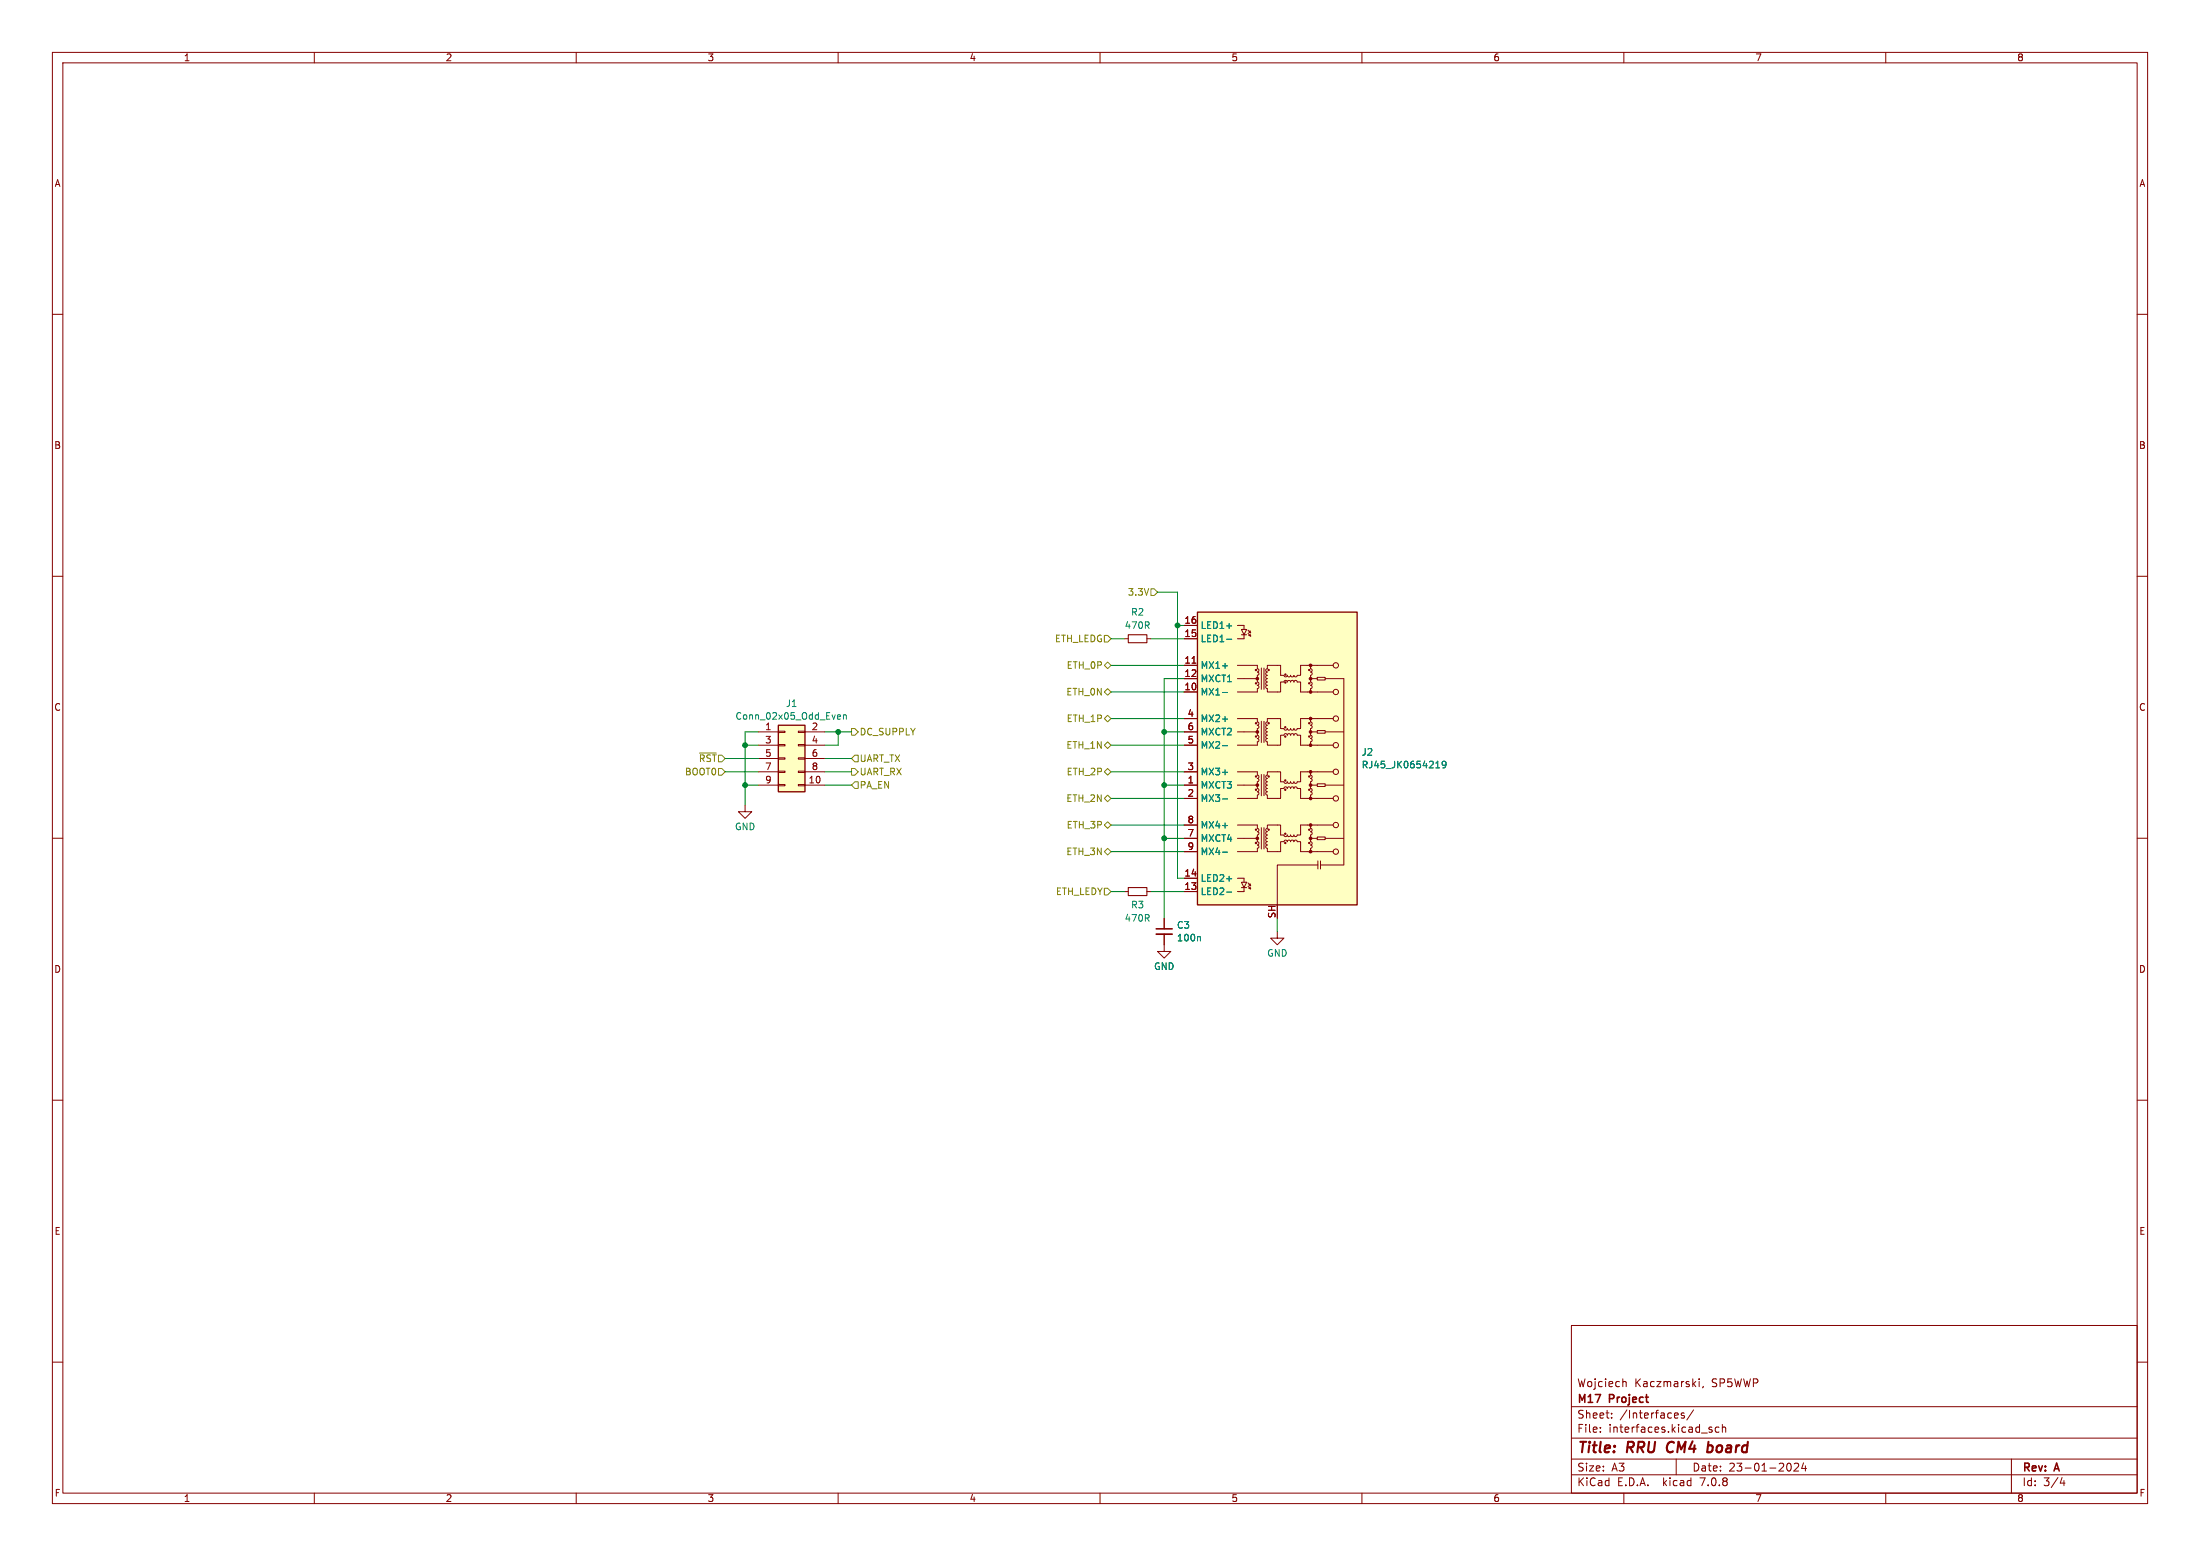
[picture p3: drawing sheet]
<svg xmlns="http://www.w3.org/2000/svg" width="420mm" height="297mm" viewBox="0 0 420 297" stroke-linecap="round" stroke-linejoin="round" font-family="sans-serif">
<g fill="none" stroke="#840000" stroke-width=".19">
<path d="M10 10h400v277h-400zM12 12h396v273h-396zM60 10v2M110 10v2M160 10v2M210 10v2M260 10v2M310 10v2M360 10v2M10 60h2M408 60h2M10 110h2"/>
<path d="M226.1 119.4h2.5M236.2 119.4h1.3v.7M408 110h2M144.8 139.7h3.8M148.6 139.6h1.3v.2h-1.3zM152.4 139.6h1.3v.2h-1.3zM153.7 139.7h3.8M214.6 121.9h.8M218.9 121.9h.8M226.1 139.7h2.5M226.1 137.2h2.5M226.1 132.1h2.5"/>
<path d="M226.1 129.5h2.5M226.1 127h2.5M226.1 121.9h2.5M227.6 126.6h.7M236.2 137.2h3.8v.6l.3 .3-.3 .3 .3 .3-.3 .4v1.2l.3 .3-.3 .4 .3 .3-.3 .3v.6h-3.8M236.2 127h3.8v.6l.3 .3-.3 .4 .3 .3-.3 .3v1.3l.3 .3-.3 .3 .3 .3-.3 .3v.7h-3.8M236.2 139.7h3.8M236.2 129.5h3.8M237 120.1h1l-.5 1.1zM237 121.2h1M237.5 121.2v.7h-1.3M238.3 120.9l.5 .5-.4-.1"/>
<path d="M238.3 120.3l.5 .5-.4-.1M238.6 121l.2 .4M238.6 120.4l.2 .4M240.8 127.5v4.1M240.8 137.7v4M241.3 127.5v4.1M241.3 137.7v4M241.9 137.2h2.6v1.9h.6l.3 .3 .3-.3 .3 .3 .4-.3 .3 .3 .3-.3 .3 .3 .3-.3h.7v-1.9h1.9v.6l.3 .3-.3 .3 .3 .4-.3 .3v1.2l.3 .4-.3 .3 .3 .3-.3 .3v.6h-1.9v-1.9h-.7l-.3-.3-.3 .3-.3-.3-.3 .3-.3-.3-.4 .3-.3-.3-.3 .3h-.6v1.9h-2.6v-.6l-.3-.3 .3-.3-.3-.3 .3-.4-.3-.3 .3-.3-.3-.3 .3-.3-.3-.3 .3-.4-.3-.3 .3-.3zM241.9 127h2.6v1.9h.6l.3 .3 .3-.3 .3 .3 .4-.3 .3 .3 .3-.3 .3 .3 .3-.3h.7v-1.9h1.9v.6l.3 .4-.3 .3 .3 .3-.3 .3v1.3l.3 .3-.3 .3 .3 .3-.3 .3v.7h-1.9v-1.9h-.7l-.3-.3-.3 .3-.3-.3-.3 .3-.3-.3-.4 .3-.3-.3-.3 .3h-.6v1.9h-2.6v-.7l-.3-.3 .3-.3-.3-.3 .3-.3-.3-.3 .3-.4-.3-.3 .3-.3-.3-.3 .3-.3-.3-.3 .3-.4zM250.2 139.7h1.3M250.2 137.2h4.3M250.2 132.1h4.3"/>
<path d="M250.2 129.5h1.3M250.2 127h4.3M251.5 139.4h1.5v.6h-1.5zM251.5 129.3h1.5v.5h-1.5zM253 139.7h3.5M253 129.5h3.5v35.6h-4.4M10 160h2M142.2 153.7v1.2h1.3l-1.3 1.3-1.2-1.3h1.2M144.8 149.9h3.8M144.8 142.2h3.8M144.8 144.8h3.8M144.8 147.3h3.8"/>
<path d="M148.6 149.7h1.3v.3h-1.3zM148.6 147.2h1.3v.2h-1.3zM148.6 144.7h1.3v.2h-1.3zM148.6 142.1h1.3v.3h-1.3zM152.4 149.7h1.3v.3h-1.3zM152.4 147.2h1.3v.2h-1.3zM152.4 144.7h1.3v.2h-1.3zM152.4 142.1h1.3v.3h-1.3zM153.7 149.9h3.8M153.7 142.2h3.8M153.7 144.8h3.8M153.7 147.3h3.8"/>
<path d="M226.1 149.9h2.5M226.1 142.2h2.5M226.1 147.3h2.5M226.1 157.5h2.5M226.1 152.4h2.5M236.2 157.5h3.8v.6l.3 .3-.3 .4 .3 .3-.3 .3v1.3l.3 .3-.3 .3 .3 .3-.3 .3v.7h-3.8M236.2 147.3h3.8v.7l.3 .3-.3 .3 .3 .3-.3 .3v1.3l.3 .3-.3 .3 .3 .3-.3 .4v.6h-3.8M236.2 149.9h3.8M240.8 147.8v4.1M240.8 158v4.1M241.3 147.8v4.1M241.3 158v4.1"/>
<path d="M241.9 157.5h2.6v1.9h.6l.3 .3 .3-.3 .3 .3 .4-.3 .3 .3 .3-.3 .3 .3 .3-.3h.7v-1.9h1.9v.6l.3 .3-.3 .4 .3 .3-.3 .3v1.3l.3 .3-.3 .3 .3 .3-.3 .3v.7h-1.9v-1.9h-.7l-.3-.3-.3 .3-.3-.3-.3 .3-.3-.3-.4 .3-.3-.3-.3 .3h-.6v1.9h-2.6v-.7l-.3-.3 .3-.3-.3-.3 .3-.3-.3-.3 .3-.4-.3-.3 .3-.3-.3-.3 .3-.3-.3-.4 .3-.3zM241.9 147.3h2.6v1.9h.6l.3 .3 .3-.3 .3 .3 .4-.3 .3 .3 .3-.3 .3 .3 .3-.3h.7v-1.9h1.9v.7l.3 .3-.3 .3 .3 .3-.3 .3v1.3l.3 .3-.3 .3 .3 .4-.3 .3v.6h-1.9v-1.9h-.7l-.3-.3-.3 .3-.3-.3-.3 .3-.3-.3-.4 .3-.3-.3-.3 .3h-.6v1.9h-2.6v-.6l-.3-.3 .3-.4-.3-.3 .3-.3-.3-.3 .3-.3-.3-.3 .3-.4-.3-.3 .3-.3-.3-.3 .3-.3zM250.2 149.9h1.3M250.2 142.2h4.3M250.2 147.3h4.3M250.2 157.5h4.3M250.2 152.4h4.3M251.5 159.8h1.5v.5h-1.5zM251.5 149.6h1.5v.5h-1.5zM253 149.9h3.5M408 160h2M214.6 170.2h.8"/>
<path d="M218.9 170.2h.8M222.2 178.3v3.3h1.3l-1.3 1.3-1.2-1.3h1.2M222.2 175.3v2M226.1 162.6h2.5M226.1 160h2.5M226.1 170.2h2.5M226.1 167.6h2.5M236.2 160h3.8M236.2 167.6h1.3v.8M237 168.4h1l-.5 1zM237 169.4h1M237.5 169.4v.8h-1.3"/>
<path d="M238.3 169.2l.5 .5-.4-.2M238.3 168.5l.5 .5-.4-.1M238.6 169.3l.2 .4M238.6 168.7l.2 .3M243.8 177.8v1.3h1.3l-1.3 1.2-1.2-1.2h1.2M250.2 162.6h4.3M250.2 160h1.3M251.6 165.1h-7.8v7.6M251.6 164.3v1.6M252.1 164.3v1.6M253 160h3.5M10 210h2"/>
<path d="M408 210h2M10 260h2M300 253h108v32h-108zM408 260h2M300 278.5h108M300 274.5h108M300 268.5h108M305.5 273.2v.2M305.5 272.5v.1M307.7 270.5v.2M307.7 269.8v.1M310 263.7h.2l.2 .2v.8"/>
<path d="M320 278.5v3M320.3 269.8l.1 .2-.7 .2M321.5 269.8l-.3-.1-.3 .2 .1 .2 .5 .2v.3h-.6M323.3 269.1l-1.3 1.9M324.4 263.2v.1M324.4 263.7v1M325.2 264.6l-.2 .3M326.4 272.9l.4 .1 .1 .2-.2 .2h-.3M326.4 272.4l.4 .1M328.2 272.5l-.5-.1-.3 .3 .2 .6h.6M328.8 272.5l.2-.1 .4 .1v.9M328.8 271.9v1.5"/>
<path d="M341.3 279.4l.1-.1a.8 .8 0 0 1 .6 .7 .8 .8 0 0 1-.6 .8l-.1-.1M342.5 279.4l.6-.1 .2 .1 .1 .3-1 1.1h1M344.3 279.2l-.4 1.1h1M344.7 279.8v1M384 278.5v6.5M60 285v2M110 285v2M160 285v2M210 285v2M260 285v2M300 281.5h108M310 285v2"/>
<path d="M360 285v2M393.7 282l-.4 1.1h.9M394 282.6v1"/>
<circle cx="255" cy="127" r=".51"/>
<circle cx="255" cy="132.1" r=".51"/>
<circle cx="255" cy="137.2" r=".51"/>
<circle cx="255" cy="157.5" r=".51"/>
<circle cx="255" cy="152.4" r=".51"/>
<circle cx="255" cy="142.2" r=".51"/>
<circle cx="255" cy="147.3" r=".51"/>
<circle cx="255" cy="162.6" r=".51"/>
</g>
<path d="M318.5 275.5a1.26 1.26 0 0 0 0 1.6M326.1 276h.7M326.2 275.2l-.3 2M326.8 277a.67 .67 0 0 1-.9 .1" fill="none" stroke="#840000" stroke-width=".4"/>
<g fill="#ffffc2" stroke="#ffffc2" stroke-width=".19">
<path d="M148.6 138.4h5.1v12.7h-5.1z"/>
<path d="M228.6 116.8h30.5v55.9h-30.5z"/>
</g>
<path d="M228.6 116.8h30.5v55.9h-30.5zM148.6 138.4h5.1v12.7h-5.1z" fill="none" stroke="#840000" stroke-width=".25"/>
<g fill="none" stroke="#008484" stroke-width=".19">
<path d="M234.2 119.5h.9M160 136.4l.4 .1 .1 .2-.6 .2M160.4 137.2l-.4 .1M161 136.6l.2-.2 .3 .1 .1 .8M161 136.4v.9M233.4 132.2h.9M233.4 127.1h.9M233.4 137.3h.9M234.2 122h.9M233.4 152.5h.9M233.4 147.4h.9M233.4 142.3h.9"/>
<path d="M233.4 157.6h.9M274.1 146.6h.7M274.3 145.5l.2-.2v1.3M276 145.8l-.2 .3-.4-.1-.1-.2 .1-.4 .4-.1 .2 .2v.8l-.2 .2-.4 .1M229 178.8l.2 .1v.7M233.4 162.7h.9M234.2 170.3h.9M234.2 167.7h.9"/>
</g>
<path d="M220.7 178.3h3.1" fill="none" stroke="#840000" stroke-width=".33"/>
<path d="M220.7 177.3h3.1" fill="none" stroke="#840000" stroke-width=".3"/>
<g fill="#840000" stroke="#840000" stroke-width=".19">
<circle cx="240" cy="160" r=".25"/>
<circle cx="240" cy="149.9" r=".25"/>
<circle cx="240" cy="139.7" r=".25"/>
<circle cx="240" cy="129.5" r=".25"/>
<circle cx="250.2" cy="162.6" r=".25"/>
<circle cx="250.2" cy="160" r=".25"/>
<circle cx="250.2" cy="157.5" r=".25"/>
<circle cx="250.2" cy="152.4" r=".25"/>
<circle cx="250.2" cy="149.9" r=".25"/>
<circle cx="250.2" cy="147.3" r=".25"/>
<circle cx="250.2" cy="142.2" r=".25"/>
<circle cx="250.2" cy="139.7" r=".25"/>
<circle cx="250.2" cy="137.2" r=".25"/>
<circle cx="250.2" cy="132.1" r=".25"/>
<circle cx="250.2" cy="129.5" r=".25"/>
<circle cx="250.2" cy="127" r=".25"/>
<circle cx="239.8" cy="160.9" r=".13"/>
<circle cx="239.8" cy="158.4" r=".13"/>
<circle cx="239.8" cy="150.7" r=".13"/>
<circle cx="239.8" cy="148.2" r=".13"/>
<circle cx="239.8" cy="140.6" r=".13"/>
<circle cx="239.8" cy="138" r=".13"/>
<circle cx="239.8" cy="130.4" r=".13"/>
<circle cx="239.8" cy="127.9" r=".13"/>
<circle cx="242.2" cy="158.4" r=".13"/>
<circle cx="242.2" cy="148.2" r=".13"/>
<circle cx="242.2" cy="138" r=".13"/>
<circle cx="242.2" cy="127.9" r=".13"/>
<circle cx="245.4" cy="160.9" r=".13"/>
<circle cx="245.4" cy="159.1" r=".13"/>
<circle cx="245.4" cy="150.7" r=".13"/>
<circle cx="245.4" cy="149" r=".13"/>
<circle cx="245.4" cy="140.6" r=".13"/>
<circle cx="245.4" cy="138.8" r=".13"/>
<circle cx="245.4" cy="130.3" r=".13"/>
<circle cx="245.4" cy="128.8" r=".13"/>
<circle cx="249.9" cy="160.9" r=".13"/>
<circle cx="249.9" cy="158.4" r=".13"/>
<circle cx="249.9" cy="150.7" r=".13"/>
<circle cx="249.9" cy="148.2" r=".13"/>
<circle cx="249.9" cy="140.6" r=".13"/>
<circle cx="249.9" cy="138" r=".13"/>
<circle cx="249.9" cy="130.4" r=".13"/>
<circle cx="249.9" cy="127.9" r=".13"/>
</g>
<path d="M215.4 121.2h3.5v1.5h-3.5zM215.4 169.4h3.5v1.5h-3.5z" fill="none" stroke="#840000" stroke-width=".2"/>
<g fill="none" stroke="#848400" stroke-width=".19">
<path d="M219.7 112.4h.6l.7 .6-.7 .7h-.6zM162.6 139.1h.6l.6 .6-.6 .6h-.6zM210.8 137.2l.7-.7 .6 .7-.6 .6zM210.8 132.1l.7-.7 .6 .7-.6 .6zM210.8 121.3h.7l.6 .6-.6 .7h-.7zM211.5 126.4l.6 .6-.6 .6-.7-.6zM133.5 143.7h3.2M137.2 146.7h.6l.6 .6-.6 .7h-.6zM162.6 146.7h.6l.6 .6-.6 .7h-.6zM163.2 149.2h.6v1.3h-.6l-.6-.6zM163.2 144.1h.6v1.3h-.6l-.6-.6zM210.8 157.5l.7-.7 .6 .7-.6 .6z"/>
<path d="M210.8 152.4l.7-.6 .6 .6-.6 .6zM210.8 142.2l.7-.6 .6 .6-.6 .7zM211.5 146.7l.6 .6-.6 .7-.7-.7zM210.8 169.5h.7l.6 .7-.6 .6h-.7zM210.8 162.6l.7-.7 .6 .7-.6 .6z"/>
</g>
<g fill="none" stroke="#008400" stroke-width=".19">
<path d="M221 113h3.8v54.6h1.3M224.8 119.4h1.3M144.8 139.7h-2.6v14M157.5 139.7h5.1M160 139.7v2.5h-2.5M212.1 137.2h14M212.1 121.9h2.5M212.1 132.1h14M212.1 127h14M219.7 121.9h6.4M222.2 139.7h3.9M226.1 129.5h-3.9v45.8"/>
<path d="M138.4 147.3h6.4M138.4 144.8h6.4M142.2 142.2h2.6M142.2 149.9h2.6M157.5 147.3h5.1M157.5 144.8h5.1M157.5 149.9h5.1M212.1 142.2h14M212.1 147.3h14M212.1 157.5h14M212.1 152.4h14M222.2 149.9h3.9"/>
<path d="M212.1 170.2h2.5M212.1 162.6h14M219.7 170.2h6.4M222.2 160h3.9M243.8 175.3v2.5"/>
</g>
<g fill="#008400" stroke="#008400" stroke-width=".19">
<circle cx="160" cy="139.7" r=".46"/>
<circle cx="142.2" cy="149.9" r=".46"/>
<circle cx="142.2" cy="142.2" r=".46"/>
<circle cx="222.2" cy="160" r=".46"/>
<circle cx="222.2" cy="149.9" r=".46"/>
<circle cx="224.8" cy="119.4" r=".46"/>
<circle cx="222.2" cy="139.7" r=".46"/>
</g>
<g font-size="2.8" fill="#840000">
<text x="301" y="277.9">Title:</text>
<text x="310.6" y="277.9">RRU</text>
<text x="319.1" y="277.9">CM4</text>
<text x="327.6" y="277.9">board</text>
</g>
<g font-size="2.1" fill="#840000">
<text x="301" y="268.2">M17</text>
<text x="301" y="265">Wojciech</text>
<text x="307.3" y="268.2">Project</text>
<text x="312" y="265">Kaczmarski,</text>
<text x="326.8" y="265">SP5WWP</text>
<text x="301" y="273.7">File:</text>
<text x="301" y="271">Sheet:</text>
<text x="307.1" y="273.7">interfaces.kicad_sch</text>
<text x="309.2" y="271">/Interfaces/</text>
<text x="301" y="281.1">Size:</text>
<text x="307.6" y="281.1">A3</text>
<text x="323" y="281.1">Date:</text>
<text x="330" y="281.1">23-01-2024</text>
<text x="386" y="281.3">Rev:</text>
<text x="392.4" y="281.3">A</text>
<text x="301" y="283.9">KiCad</text>
<text x="308.7" y="283.9">E.D.A.</text>
<text x="317.6" y="283.9">kicad</text>
<text x="324.8" y="283.9">7.0.8</text>
<text x="386" y="283.9">Id:</text>
<text x="390.1" y="283.9">3/4</text>
</g>
<g font-size="1.8" fill="#840000">
<text x="35" y="11.9">1</text>
<text x="85" y="11.9">2</text>
<text x="135" y="11.9">3</text>
<text x="185" y="11.9">4</text>
<text x="235" y="11.9">5</text>
<text x="285" y="11.9">6</text>
<text x="335" y="11.9">7</text>
<text x="385" y="11.9">8</text>
<text x="10.3" y="35.9">A</text>
<text x="408.3" y="35.9">A</text>
<text x="10.3" y="85.9">B</text>
<text x="408.2" y="85.9">B</text>
<text x="226" y="119.1">16</text>
<text x="226" y="121.7">15</text>
<text x="226" y="131.8">10</text>
<text x="226" y="126.7">11</text>
<text x="226" y="129.3">12</text>
<text x="10.3" y="135.9">C</text>
<text x="226.6" y="136.9">4</text>
<text x="408.2" y="135.9">C</text>
<text x="146" y="139.4">1</text>
<text x="146" y="142">3</text>
<text x="154.9" y="139.4">2</text>
<text x="154.9" y="142">4</text>
<text x="226.6" y="142">5</text>
<text x="226.6" y="139.4">6</text>
<text x="146" y="144.5">5</text>
<text x="146" y="147.1">7</text>
<text x="146" y="149.6">9</text>
<text x="154.3" y="149.6">10</text>
<text x="154.9" y="144.5">6</text>
<text x="154.9" y="147.1">8</text>
<text x="226.6" y="149.6">1</text>
<text x="226.6" y="147.1">3</text>
<text x="226.6" y="152.1">2</text>
<text x="226.6" y="159.8">7</text>
<text x="226.6" y="157.2">8</text>
<text x="226" y="167.4">14</text>
<text x="226.6" y="162.3">9</text>
<text x="226" y="169.9">13</text>
<text x="243.6" y="175.4" transform="rotate(-90 243.6 175.4)">SH</text>
<text x="10.3" y="185.9">D</text>
<text x="408.2" y="185.9">D</text>
<text x="10.3" y="235.9">E</text>
<text x="408.3" y="235.9">E</text>
<text x="10.3" y="285.9">F</text>
<text x="35" y="286.9">1</text>
<text x="85" y="286.9">2</text>
<text x="135" y="286.9">3</text>
<text x="185" y="286.9">4</text>
<text x="235" y="286.9">5</text>
<text x="285" y="286.9">6</text>
<text x="335" y="286.9">7</text>
<text x="385" y="286.9">8</text>
<text x="408.3" y="285.9">F</text>
</g>
<g font-size="1.8" fill="#848400">
<text x="215.2" y="113.9">3.3V</text>
<text x="201.3" y="122.8">ETH_LEDG</text>
<text x="203.5" y="127.9">ETH_0P</text>
<text x="203.5" y="132.9">ETH_0N</text>
<text x="164" y="140.6">DC_SUPPLY</text>
<text x="203.5" y="143.1">ETH_1N</text>
<text x="203.5" y="138">ETH_1P</text>
<text x="130.7" y="148.2">BOOT0</text>
<text x="133.3" y="145.6">~{RST}</text>
<text x="164" y="145.6">UART_TX</text>
<text x="164" y="148.2">UART_RX</text>
<text x="203.5" y="148.2">ETH_2P</text>
<text x="164" y="150.7">PA_EN</text>
<text x="203.5" y="153.3">ETH_2N</text>
<text x="203.5" y="158.3">ETH_3P</text>
<text x="203.5" y="163.4">ETH_3N</text>
<text x="201.5" y="171">ETH_LEDY</text>
</g>
<g font-size="1.8" fill="#008484">
<text x="215.8" y="117.7">R2</text>
<text x="214.6" y="120.2">470R</text>
<text x="229.1" y="122.8">LED1-</text>
<text x="229.1" y="120.2">LED1+</text>
<text x="229.1" y="127.9">MX1+</text>
<text x="229.1" y="130.4">MXCT1</text>
<text x="140.3" y="137.6">Conn_02x05_Odd_Even</text>
<text x="149.9" y="135.1">J1</text>
<text x="229.1" y="132.9">MX1-</text>
<text x="229.1" y="138">MX2+</text>
<text x="229.1" y="143.1">MX2-</text>
<text x="229.1" y="140.6">MXCT2</text>
<text x="229.1" y="148.2">MX3+</text>
<text x="259.9" y="144.4">J2</text>
<text x="259.9" y="146.9">RJ45_JK0654219</text>
<text x="229.1" y="150.7">MXCT3</text>
<text x="229.1" y="153.3">MX3-</text>
<text x="140.2" y="158.7">GND</text>
<text x="229.1" y="160.9">MXCT4</text>
<text x="229.1" y="158.3">MX4+</text>
<text x="229.1" y="163.4">MX4-</text>
<text x="215.8" y="173.6">R3</text>
<text x="229.1" y="171">LED2-</text>
<text x="229.1" y="168.5">LED2+</text>
<text x="214.6" y="176.1">470R</text>
<text x="224.6" y="177.5">C3</text>
<text x="224.6" y="179.9">100n</text>
<text x="220.2" y="185.3">GND</text>
<text x="241.8" y="182.8">GND</text>
</g>
</svg>
